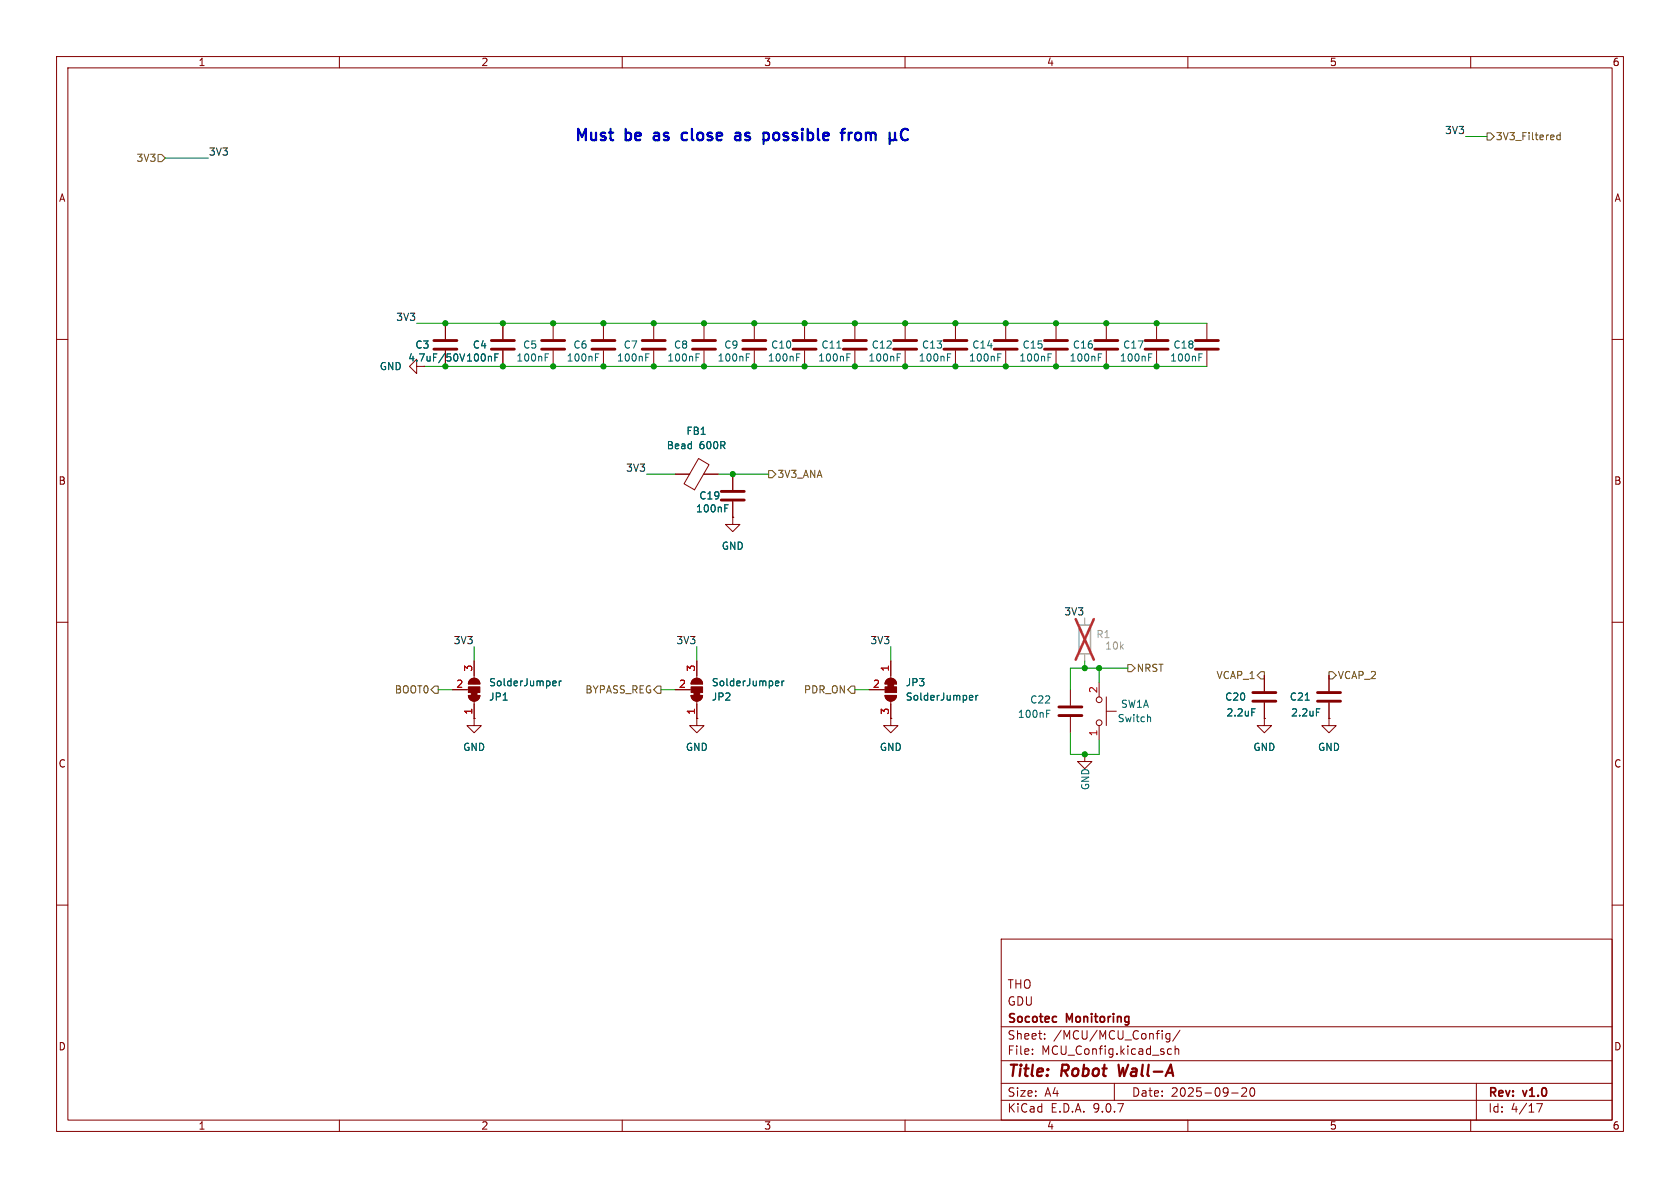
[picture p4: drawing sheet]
<svg xmlns="http://www.w3.org/2000/svg" width="297mm" height="210mm" viewBox="0 0 297 210" stroke-linecap="round" stroke-linejoin="round" font-family="sans-serif">
<g fill="none" stroke="#840000" stroke-width=".18">
<path d="M10 10h277v190h-277zM12 12h273v186h-273zM60 10v2M110 10v2M160 10v2M210 10v2M260 10v2M78.7 57.2v2.7M88.9 57.2v2.7M97.8 57.2v2.7M106.7 57.2v2.7M115.6 57.2v2.7"/>
<path d="M124.5 57.2v2.7M133.3 57.2v2.7M142.2 57.2v2.7M151.1 57.2v2.7M160 57.2v2.7M168.9 57.2v2.7M177.8 57.2v2.7M186.7 57.2v2.7M195.6 57.2v2.7M204.5 57.2v2.7M213.4 57.2v2.7M10 60h2"/>
<path d="M73.7 64.8v-1.3l-1.3 1.3 1.3 1.2v-1.2h1.2M74.9 64.8h.1M78.7 62v2.8M88.9 62v2.8M97.8 62v2.8M106.7 62v2.8M115.6 62v2.8M124.5 62v2.8M133.3 62v2.8M142.2 62v2.8M151.1 62v2.8M160 62v2.8"/>
<path d="M168.9 62v2.8M177.8 62v2.8M186.7 62v2.8M195.6 62v2.8M204.5 62v2.8M213.4 62v2.8M285 60h2M119.4 83.8h2.5M123.5 81.1l1.8 1-2.5 4.5-1.9-1.1zM124.4 83.8h2.6M129.5 91.4v1.3h1.3l-1.3 1.3-1.2-1.3h1.2M129.5 91.4h.1"/>
<path d="M129.5 83.8v2.8M129.5 88.6v2.8M10 110h2M83.8 116.8v3.1M123.2 116.8v3.1M157.5 116.8v3.1M223.5 119.4v2.8M234.9 119.4v2.8M285 110h2M80 121.9h2.8M82.8 122.9h2a1.02 1.02 0 0 1-1 1 1.02 1.02 0 0 1-1-1zM83.1 120.2a1.02 1.02 0 0 1 1.1-.2 1.02 1.02 0 0 1 .6 .9h-2z"/>
<path d="M83.8 127v1.3h1.3l-1.3 1.2-1.3-1.2h1.3M83.8 127h.1M83.8 124v3M119.4 121.9h2.8M122.2 122.9h2a1.02 1.02 0 0 1-1 1 1.02 1.02 0 0 1-1-1zM122.5 120.2a1.02 1.02 0 0 1 1.1-.2 1.02 1.02 0 0 1 .6 .9h-2zM123.2 127v1.3h1.3l-1.3 1.2-1.3-1.2h1.3M123.2 127h.1M123.2 124v3M153.7 121.9h2.8M156.5 122.9h2a1.02 1.02 0 0 1-1 1 1.02 1.02 0 0 1-1-1zM156.8 120.2a1.02 1.02 0 0 1 1.1-.2 1.02 1.02 0 0 1 .6 .9h-2z"/>
<path d="M157.5 127v1.3h1.2l-1.2 1.2-1.3-1.2h1.3M157.5 127h.1M157.5 124v3M189.2 121.9v2.8M189.2 126.7v2.8M191.8 133.4v1.2h1.2l-1.2 1.3-1.3-1.3h1.3M191.8 133.4h.1M194.3 120.7v2.5M194.3 128.3v2.5M195.6 125.7h1.8M195.6 123.2v5.1M223.5 127v1.3h1.3l-1.3 1.2-1.3-1.2h1.3"/>
<path d="M223.5 127h.1M223.5 124.2v2.8M234.9 127v1.3h1.3l-1.3 1.2-1.2-1.2h1.2M234.9 127h.1M234.9 124.2v2.8M10 160h2M177 166h108v32h-108zM285 160h2M60 198v2M110 198v2M160 198v2M177 194.5h108"/>
<path d="M177 191.5h108M177 187.5h108M177 181.5h108M182.5 186.3v.1M182.5 185.5v.1M184.7 183.6v.1M184.7 182.8v.1M197 191.5v3M205.5 182.2v.1M205.5 182.7v1M206.5 186.3l.2 .1 .4-.1M206.8 182.7v1.2l-.3 .3-.3-.1"/>
<path d="M206.8 182.8l-.4-.1-.3 .3v.4l.1 .2h.6M207.1 185.5l-.4-.1-.2 .1M207.7 185.5l.3-.1 .3 .1 .1 .9M207.7 184.9v1.5M208.6 182.1l-1.3 2M210 198v2M217.7 193.2h1.2M219.5 192.4l.6-.1 .2 .1 .1 .3-.9 1.1h.9M221.1 192.4l.2-.1a.81 .81 0 0 1 .6 .6 .81 .81 0 0 1-.3 .8l-.1 .1a.81 .81 0 0 1-.4-1.4zM260 198v2M261 191.5v6.5M271.7 195.1h1l-.7 1.5"/>
<circle cx="194.3" cy="123.7" r=".51"/>
<circle cx="194.3" cy="127.8" r=".51"/>
</g>
<path d="M197.7 188.2l.3 2 .5-1.4" fill="none" stroke="#840000" stroke-width=".4"/>
<g fill="none" stroke="#006464" stroke-width=".18">
<path d="M80.8 62.6l.1 .4-.1 .8M81.3 62.6l.4 1.2 .4-1.2M87.5 63.2h.4M87.5 62.6h.6M96.4 63.2h.4M96.4 62.6h.6M105.3 63.2h.4M105.3 62.6h.6M114.2 63.2h.4M114.2 62.6h.6M123.1 63.2h.4M123.1 62.6h.6"/>
<path d="M131.9 63.2h.5M131.9 62.6h.6M140.8 63.2h.5M140.8 62.6h.6M147.9 61.5h.8M149.7 63.2h.4M149.7 62.6h.6M158.6 63.2h.4M158.6 62.6h.6M167.5 63.2h.4M167.5 62.6h.6M176.4 63.2h.4"/>
<path d="M176.4 62.6h.6M185.3 63.2h.4M185.3 62.6h.6M194.2 63.2h.4M194.2 62.6h.6M203.1 63.2h.4M203.1 62.6h.6M212 63.2h.4M212 62.6h.6M128.1 89.8h.5M128.1 89.2h.6M97.9 120.4h.4v.3l-.6 .1"/>
<path d="M98.3 121.2h-.4M98.9 120.4v.8M99.2 120.4l-.3 .2M137.3 120.4h.3l.1 .3-.6 .1M137.6 121.2h-.3M138.2 120.4v.8M138.6 120.4l-.4 .2M171.6 122.9l.3 .1 .1 .2-.6 .1M171.9 123.7l-.3 .1M172.5 122.9v.9M172.9 122.9l-.4 .3M185 126.2h.5"/>
<path d="M185 125.5h.6M203 126.7l.4 .2v.7M221.3 125.3h.6M230.7 123.8h.8M232.7 125.3h.6"/>
</g>
<g fill="none" stroke="#840000" stroke-width=".51">
<path d="M76.7 60.2h4.1M76.7 61.7h4.1M86.9 60.2h4M86.9 61.7h4M95.8 60.2h4M95.8 61.7h4M104.6 60.2h4.1M104.6 61.7h4.1M113.5 60.2h4.1M113.5 61.7h4.1M122.4 60.2h4.1M122.4 61.7h4.1"/>
<path d="M131.3 60.2h4.1M131.3 61.7h4.1M140.2 60.2h4.1M140.2 61.7h4.1M149.1 60.2h4.1M149.1 61.7h4.1M158 60.2h4.1M158 61.7h4.1M166.9 60.2h4M166.9 61.7h4M175.8 60.2h4M175.8 61.7h4"/>
<path d="M184.7 60.2h4M184.7 61.7h4M193.5 60.2h4.1M193.5 61.7h4.1M202.4 60.2h4.1M202.4 61.7h4.1M211.3 60.2h4.1M211.3 61.7h4.1M127.5 86.9h4.1M127.5 88.4h4.1M187.2 126.5h4.1M187.2 125h4.1"/>
<path d="M221.5 122.4h4.1M221.5 124h4.1M232.9 122.4h4.1M232.9 124h4.1"/>
</g>
<g fill="#840000" stroke="#840000" stroke-width=".18">
<path d="M122.7 122.4h1v.5h-1z"/>
<path d="M122.2 122.9h2a1.02 1.02 0 0 1-1 1 1.02 1.02 0 0 1-1-1z"/>
<path d="M122.2 121.4h2v1h-2z"/>
<path d="M122.5 120.2a1.02 1.02 0 0 1 1.1-.2 1.02 1.02 0 0 1 .6 .9h-2z"/>
<path d="M157 120.9h1v.5h-1z"/>
<path d="M156.8 120.2a1.02 1.02 0 0 1 1.1-.2 1.02 1.02 0 0 1 .6 .9h-2z"/>
<path d="M156.5 121.4h2v1h-2z"/>
<path d="M156.5 122.9h2a1.02 1.02 0 0 1-1 1 1.02 1.02 0 0 1-1-1z"/>
<path d="M83.3 122.4h1v.5h-1z"/>
<path d="M82.8 122.9h2a1.02 1.02 0 0 1-1 1 1.02 1.02 0 0 1-1-1z"/>
<path d="M82.8 121.4h2v1h-2z"/>
<path d="M83.1 120.2a1.02 1.02 0 0 1 1.1-.2 1.02 1.02 0 0 1 .6 .9h-2z"/>
</g>
<path d="M190.8 110.5h2v5.1h-2z" fill="none" stroke="#a1a1a1" stroke-width=".25"/>
<path d="M191.8 109.2v1.3M191.8 115.6v1.2" fill="none" stroke="#a1a1a1" stroke-width=".18"/>
<path d="M190.2 109.4l3.2 7.2M193.4 109.4l-3.2 7.2" fill="none" stroke="#e12e31" stroke-width=".46"/>
<path d="M27.9 27.3h.7l.6 .6-.6 .7h-.7zM262.9 23.5h.6l.7 .6-.7 .7h-.6zM275.8 23.4v1.3M275.8 23.9h-.3l-.3 .2 .1 .5h.5M135.9 83.2h.6l.7 .6-.7 .7h-.6zM199.4 117.5h.6l.7 .6-.7 .6h-.6zM222.9 118.7h.6v1.3h-.6l-.7-.6zM234.9 118.7h.7l.6 .7-.6 .6h-.7zM76.8 121.3h.7v1.3h-.7l-.6-.7zM116.2 121.3h.6v1.3h-.6l-.6-.7zM150.5 121.3h.6v1.3h-.6l-.6-.7z" fill="none" stroke="#725600" stroke-width=".18"/>
<g fill="none" stroke="#009600" stroke-width=".18">
<path d="M29.2 27.9h7.6M259.1 24.1h3.8M73.7 57.2h139.7M74.9 64.8h138.5M114.3 83.8h5.1M127 83.8h8.9M83.8 114.3v2.5M123.2 114.3v2.5M157.5 114.3v2.5M191.8 116.8v1.3M194.3 118.1v2.6M199.4 118.1h-10.2v3.8"/>
<path d="M77.5 121.9h2.5M116.8 121.9h2.6M151.1 121.9h2.6M189.2 129.5v3.9h5.1v-2.6"/>
</g>
<path d="M121.3 23.5h-.6l-.2 .3 .1 .8 .3 .2h.4M130 24.7l.2 .1 .7-.1M130 23.5h.2h.6l.1 1.3M130.9 23.9l-.9 .2M137.4 23.5a.54 .54 0 0 0-.7 .3v.6a.54 .54 0 0 0 .7 .4M150.6 23.5h-.4M152 23.5a.54 .54 0 0 0-.8 .3v.6a.54 .54 0 0 0 .8 .3M159.7 22.9a.7 .7 0 0 1 .8 .1M160.5 24.6a.7 .7 0 0 1-.8 .1" fill="none" stroke="#0000c2" stroke-width=".4"/>
<g fill="#009600" stroke="#009600" stroke-width=".18">
<circle cx="160" cy="57.2" r=".46"/>
<circle cx="151.1" cy="57.2" r=".46"/>
<circle cx="124.5" cy="57.2" r=".46"/>
<circle cx="106.7" cy="57.2" r=".46"/>
<circle cx="115.6" cy="64.8" r=".46"/>
<circle cx="106.7" cy="64.8" r=".46"/>
<circle cx="115.6" cy="57.2" r=".46"/>
<circle cx="133.3" cy="64.8" r=".46"/>
<circle cx="142.2" cy="57.2" r=".46"/>
<circle cx="133.3" cy="57.2" r=".46"/>
<circle cx="129.5" cy="83.8" r=".46"/>
<circle cx="124.5" cy="64.8" r=".46"/>
<circle cx="142.2" cy="64.8" r=".46"/>
<circle cx="195.6" cy="64.8" r=".46"/>
<circle cx="194.3" cy="118.1" r=".46"/>
<circle cx="160" cy="64.8" r=".46"/>
<circle cx="191.8" cy="133.4" r=".46"/>
<circle cx="151.1" cy="64.8" r=".46"/>
<circle cx="191.8" cy="118.1" r=".46"/>
<circle cx="168.9" cy="57.2" r=".46"/>
<circle cx="168.9" cy="64.8" r=".46"/>
<circle cx="186.7" cy="57.2" r=".46"/>
<circle cx="186.7" cy="64.8" r=".46"/>
<circle cx="195.6" cy="57.2" r=".46"/>
<circle cx="204.5" cy="64.8" r=".46"/>
<circle cx="177.8" cy="64.8" r=".46"/>
<circle cx="177.8" cy="57.2" r=".46"/>
<circle cx="204.5" cy="57.2" r=".46"/>
<circle cx="88.9" cy="57.2" r=".46"/>
<circle cx="88.9" cy="64.8" r=".46"/>
<circle cx="97.8" cy="57.2" r=".46"/>
<circle cx="97.8" cy="64.8" r=".46"/>
<circle cx="78.7" cy="64.8" r=".46"/>
<circle cx="78.7" cy="57.2" r=".46"/>
</g>
<g font-size="2.8" fill="#0000c2">
<text x="101.3" y="25.5">Must</text>
<text x="110.5" y="25.5">be</text>
<text x="116.4" y="25.5">as</text>
<text x="122.1" y="25.5">close</text>
<text x="132.4" y="25.5">as</text>
<text x="138.1" y="25.5">possible</text>
<text x="152.8" y="25.5">from</text>
</g>
<g font-size="2.8" fill="#840000">
<text x="178" y="190.9">Title:</text>
<text x="187.7" y="190.9">Robot</text>
<text x="198.6" y="190.9">Wall-A</text>
</g>
<g font-size="2.1" fill="#840000">
<text x="178" y="178">GDU</text>
<text x="178" y="175">THO</text>
<text x="178" y="184">Sheet:</text>
<text x="178" y="181.2">Socotec</text>
<text x="186.2" y="184">/MCU/MCU_Config/</text>
<text x="188.6" y="181.2">Monitoring</text>
<text x="178" y="186.7">File:</text>
<text x="184.1" y="186.7">MCU_Config.kicad_sch</text>
<text x="178" y="196.9">KiCad</text>
<text x="178" y="194.1">Size:</text>
<text x="184.7" y="194.1">A4</text>
<text x="185.7" y="196.9">E.D.A.</text>
<text x="193.3" y="196.9">9.0.7</text>
<text x="200" y="194.1">Date:</text>
<text x="207" y="194.1">2025-09-20</text>
<text x="263" y="194.3">Rev:</text>
<text x="263" y="196.9">Id:</text>
<text x="267.1" y="196.9">4/17</text>
<text x="269.4" y="194.3">v1.0</text>
</g>
<g font-size="1.8" fill="#840000">
<text x="35" y="11.9">1</text>
<text x="85" y="11.9">2</text>
<text x="135" y="11.9">3</text>
<text x="185" y="11.9">4</text>
<text x="235" y="11.9">5</text>
<text x="285" y="11.9">6</text>
<text x="10.3" y="35.9">A</text>
<text x="285.3" y="35.9">A</text>
<text x="10.3" y="85.9">B</text>
<text x="285.3" y="85.9">B</text>
<text x="10.3" y="135.9">C</text>
<text x="285.3" y="135.9">C</text>
<text x="10.3" y="185.9">D</text>
<text x="285.3" y="185.9">D</text>
<text x="35" y="199.9">1</text>
<text x="85" y="199.9">2</text>
<text x="135" y="199.9">3</text>
<text x="185" y="199.9">4</text>
<text x="235" y="199.9">5</text>
<text x="285" y="199.9">6</text>
</g>
<g font-size="1.8" fill="#0f0f0f">
<text x="255.4" y="23.8">3V3</text>
<text x="36.8" y="27.6">3V3</text>
<text x="69.9" y="56.8">3V3</text>
<text x="110.6" y="83.5">3V3</text>
<text x="80.1" y="114">3V3</text>
<text x="119.5" y="114">3V3</text>
<text x="153.8" y="114">3V3</text>
<text x="188.1" y="108.9">3V3</text>
</g>
<g font-size="1.8" fill="#725600">
<text x="24" y="28.8">3V3</text>
<text x="264.4" y="25">3V3_Filtered</text>
<text x="137.4" y="84.7">3V3_ANA</text>
<text x="200.9" y="119">NRST</text>
<text x="69.7" y="122.8">BOOT0</text>
<text x="103.4" y="122.8">BYPASS_REG</text>
<text x="142" y="122.8">PDR_ON</text>
<text x="215" y="120.2">VCAP_1</text>
<text x="236.4" y="120.2">VCAP_2</text>
</g>
<g font-size="1.8" fill="#006464">
<text x="67" y="65.6">GND</text>
<text x="72.1" y="64.1">4.7uF/50V</text>
<text x="73.3" y="61.8">C3</text>
<text x="82.3" y="64.1">100nF</text>
<text x="83.5" y="61.8">C4</text>
<text x="91.2" y="64.1">100nF</text>
<text x="92.4" y="61.8">C5</text>
<text x="100.1" y="64.1">100nF</text>
<text x="101.3" y="61.8">C6</text>
<text x="109" y="64.1">100nF</text>
<text x="110.2" y="61.8">C7</text>
<text x="117.9" y="64.1">100nF</text>
<text x="119.1" y="61.8">C8</text>
<text x="126.8" y="64.1">100nF</text>
<text x="127.9" y="61.8">C9</text>
<text x="135.6" y="64.1">100nF</text>
<text x="136.2" y="61.8">C10</text>
<text x="144.5" y="64.1">100nF</text>
<text x="145.1" y="61.8">C11</text>
<text x="153.4" y="64.1">100nF</text>
<text x="154" y="61.8">C12</text>
<text x="162.3" y="64.1">100nF</text>
<text x="162.9" y="61.8">C13</text>
<text x="171.2" y="64.1">100nF</text>
<text x="171.8" y="61.8">C14</text>
<text x="180.1" y="64.1">100nF</text>
<text x="180.7" y="61.8">C15</text>
<text x="189" y="64.1">100nF</text>
<text x="189.6" y="61.8">C16</text>
<text x="197.9" y="64.1">100nF</text>
<text x="198.5" y="61.8">C17</text>
<text x="206.8" y="64.1">100nF</text>
<text x="207.3" y="61.8">C18</text>
<text x="121.3" y="77.1">FB1</text>
<text x="117.8" y="79.6">Bead</text>
<text x="123.6" y="79.6">600R</text>
<text x="123.5" y="88.5">C19</text>
<text x="122.9" y="90.8">100nF</text>
<text x="127.5" y="97.4">GND</text>
<text x="86.4" y="124.1">JP1</text>
<text x="86.4" y="121.5">SolderJumper</text>
<text x="125.7" y="124.1">JP2</text>
<text x="125.7" y="121.5">SolderJumper</text>
<text x="160" y="121.5">JP3</text>
<text x="160" y="124.1">SolderJumper</text>
<text x="182" y="124.6">C22</text>
<text x="198.1" y="125.3">SW1A</text>
<text x="216.5" y="124.1">C20</text>
<text x="227.9" y="124.1">C21</text>
<text x="179.8" y="127.1">100nF</text>
<text x="197.5" y="127.9">Switch</text>
<text x="216.7" y="126.8">2.2uF</text>
<text x="228.2" y="126.8">2.2uF</text>
<text x="81.8" y="132.9">GND</text>
<text x="121.2" y="132.9">GND</text>
<text x="155.4" y="132.9">GND</text>
<text x="221.5" y="132.9">GND</text>
<text x="232.9" y="132.9">GND</text>
<text x="192.8" y="139.8" transform="rotate(-90 192.8 139.8)">GND</text>
</g>
<g font-size="1.8" fill="#989898">
<text x="193.7" y="113">R1</text>
<text x="195.3" y="115">10k</text>
</g>
<g font-size="1.8" fill="#a90000">
<text x="83.6" y="118.8" transform="rotate(-90 83.6 118.8)">3</text>
<text x="122.9" y="118.8" transform="rotate(-90 122.9 118.8)">3</text>
<text x="157.2" y="118.8" transform="rotate(-90 157.2 118.8)">1</text>
<text x="80.6" y="121.7">2</text>
<text x="119.9" y="121.7">2</text>
<text x="154.2" y="121.7">2</text>
<text x="194.1" y="122.6" transform="rotate(-90 194.1 122.6)">2</text>
<text x="83.6" y="126.4" transform="rotate(-90 83.6 126.4)">1</text>
<text x="122.9" y="126.4" transform="rotate(-90 122.9 126.4)">1</text>
<text x="157.2" y="126.4" transform="rotate(-90 157.2 126.4)">3</text>
<text x="194.1" y="130.2" transform="rotate(-90 194.1 130.2)">1</text>
</g>
</svg>
